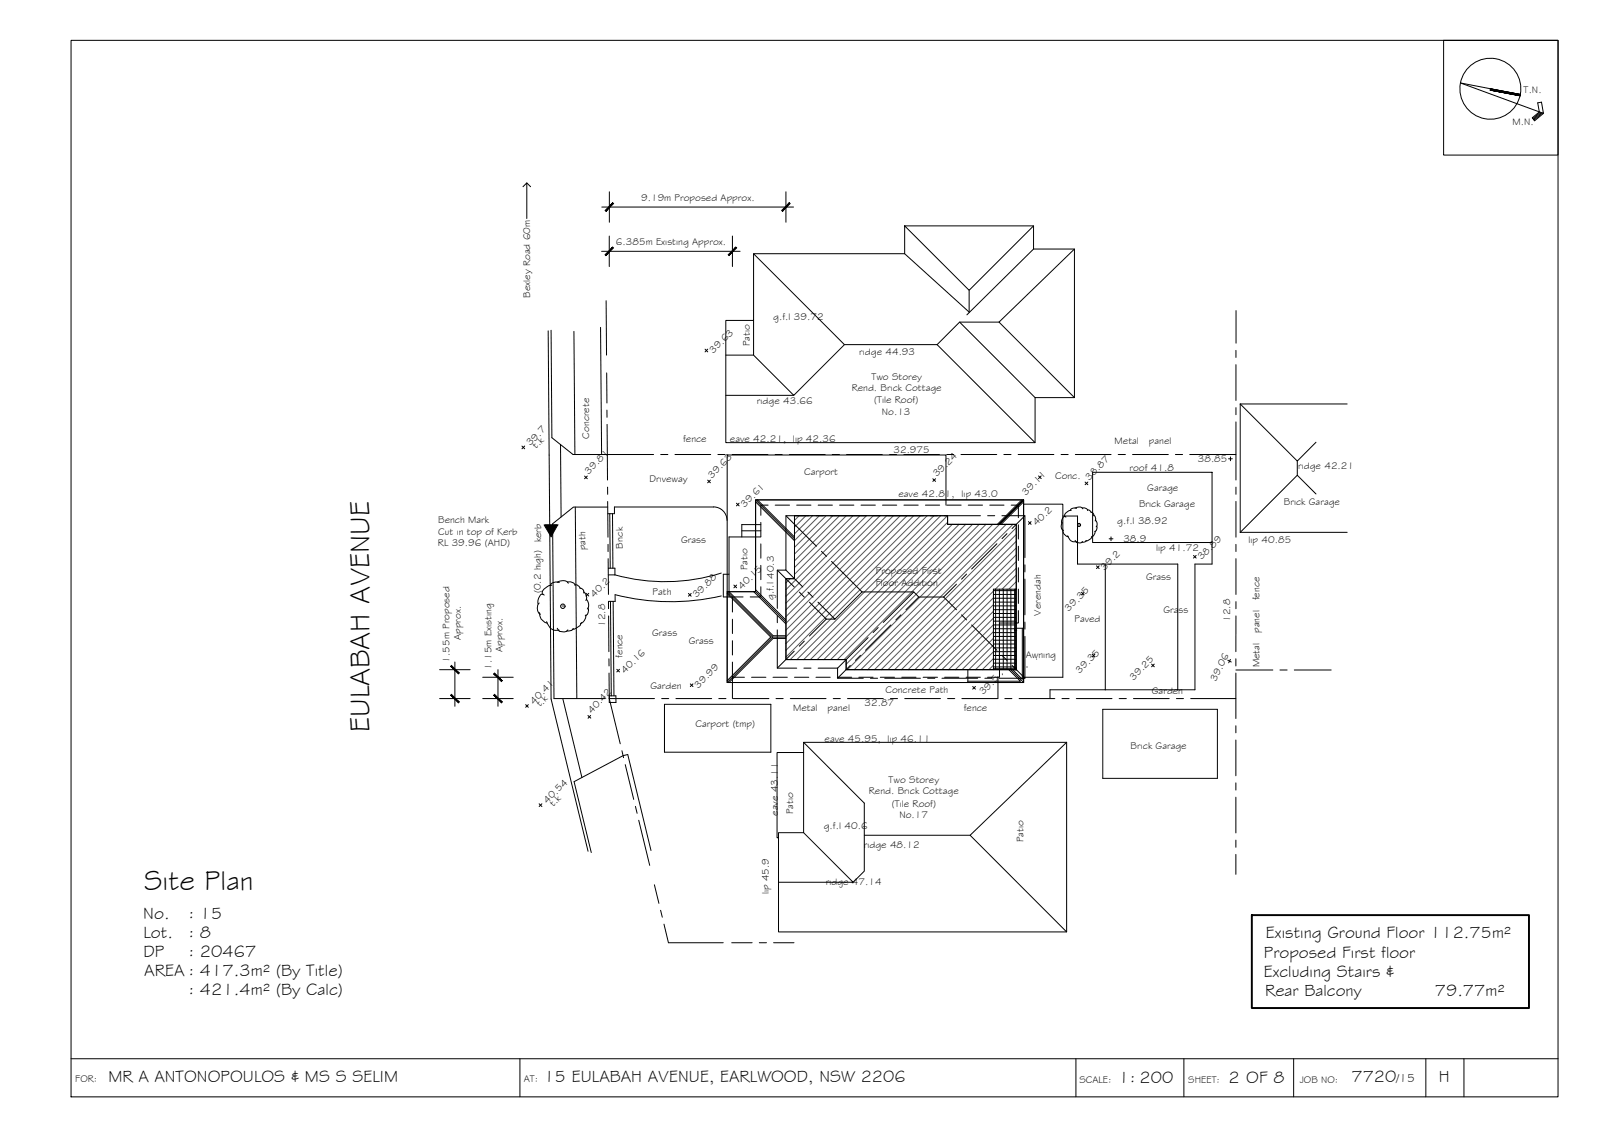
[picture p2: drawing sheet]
<svg xmlns="http://www.w3.org/2000/svg" width="420mm" height="297mm" viewBox="0 0 420 297" stroke-linecap="round" stroke-linejoin="round" font-family="sans-serif">
<!-- layer: BORDER -->
<g fill="none" stroke="#000" stroke-width=".26">
<path d="M18.6 10.6h390v277h-390zM378.6 10.6h30v30.1h-30zM390.8 23.6l7.9 1.5M398.8 24.8l-15.8-3 21.8 7.9-.5-2.9-1 .2 .4 2.4-1.8 1.5 .6 .8 2.3-2M404 29.4l-2 1.7M404.2 29.5l-2 1.8M404.5 29.6l-2.2 1.9M18.6 277.6h390M136.4 277.6v10M282.2 277.6v10M310.5 277.6v10M339.3 277.6v10"/>
<path d="M374 277.6v10M383.9 277.6v10"/>
<circle cx="390.9" cy="23.3" r="8"/>
</g>
<g fill="#000" stroke="#000" stroke-width=".26">
<path d="M390.9 23.3l7.9 1.5zM390.9 23.3l7.9 1.5-.1 .3z"/>
<path d="M390.9 23.3l-.1 .3 7.9 1.5zM390.8 23.6l7.9 1.5z"/>
</g>
<!-- layer: VEGSPREAD -->
<g fill="none" stroke="#000" stroke-width=".26">
<path d="M278.7 137a1.37 1.37 0 0 0 .2 2.1M278.7 138.8a1.9 1.9 0 0 0 1.5 1.9M279.6 135.6l-.2-.2-.5 .1-.5 1 .1 .7M281 133.8l-.6 .1a1.57 1.57 0 0 0-1.1 1.5M281.9 133.2l.6-.2a1.16 1.16 0 0 1 1.5 .4M282.3 133.3l-.6-.1a.82 .82 0 0 0-1 .6M283.8 133.3a1.07 1.07 0 0 1 1.4 .4v.2M285.2 133.7h.4l.6 .7M286.1 134.3a.84 .84 0 0 1 .8 .9M286.8 135a1.22 1.22 0 0 1 .4 1.6M287.3 139.2a1.69 1.69 0 0 1-1.1 1.6M287.3 136.3l.4 .8v.7l-.2 .3"/>
<path d="M287.6 137.9v.9l-.1 .3-.4 .3M141.4 158.1a1.97 1.97 0 0 0 .4 3M142.7 156l-.2-.2h-.5a2.31 2.31 0 0 0-.8 2.6M144.7 153.4a2.97 2.97 0 0 0-2.5 2l.1 .4M146.1 152.7a2.25 2.25 0 0 1 2.9 .1v.1M146.7 152.7h-.2a1.67 1.67 0 0 0-2.1 .8M148.8 152.7a1.54 1.54 0 0 1 2 .6v.2M150.8 153.3h.5l.6 .4 .3 .6M152.1 154.1a1.14 1.14 0 0 1 1 1.4M153.1 155.2a1.78 1.78 0 0 1 .6 2.3M153.8 157a2 2 0 0 1 .2 2.7M154.2 159.4a1.47 1.47 0 0 1-.7 2"/>
<path d="M280 140.5l.6 1.1a1.63 1.63 0 0 0 1.7 .4M282 141.7l.3 .5a1.27 1.27 0 0 0 1.6-.2M285 141.7l-.4 .3-.9 .1M286.4 140.6a1.92 1.92 0 0 1-1.7 1.2M141.5 160.6a2.64 2.64 0 0 0 2.1 2.8M143.4 163l.1 .4a2.67 2.67 0 0 0 3.2 1.8M146.1 164.7l.6 .8a1.91 1.91 0 0 0 2.2-.4M150.4 164.8a1.83 1.83 0 0 1-1.8 .6M152.5 163.2a2.86 2.86 0 0 1-2.4 1.8M153.7 161.2a2.37 2.37 0 0 1-1.5 2.3"/>
</g>
<!-- layer: VEGE_01 -->
<g fill="none" stroke="#b88a5c" stroke-width=".26">
<path d="M282.8 137.6h.1M282.9 137.6h.1M283 137.6h.1M283 137.7h.1M283.1 137.6h.1M283.2 137.6h.1M147.4 159h.1M147.6 159h.1M147.6 158.9h.1M147.7 159h.1M147.7 159.1h.1M147.7 158.8h.1"/>
<path d="M147.8 159h.1"/>
<circle cx="283" cy="137.6" r=".03"/>
<circle cx="147.6" cy="158.9" r=".03"/>
</g>
<!-- layer: HATCH -->
<g fill="none" stroke="#545454" stroke-width=".26">
<path d="M209.6 135.2l-1.2 1.2M211.4 135.2l-3 3M213.1 135.2l-4.7 4.8M214.9 135.2l-6.5 6.5M216.6 135.2l-8.2 8.3M218.4 135.2l-10 10.1M220.2 135.2l-11.8 11.8M222 135.2l-13.6 13.6M223.7 135.2l-15.3 15.4M225.5 135.2l-19.4 19.4M227.3 135.2l-21.2 21.2M229 135.2l-22.9 22.9"/>
<path d="M230.8 135.2l-24.7 24.7M232.6 135.2l-26.5 26.5M234.3 135.2l-28.2 28.2M236.1 135.2l-30 30M237.9 135.2l-31.8 31.8M239.6 135.2l-33.5 33.5M241.4 135.2l-35.3 35.3M243.2 135.2l-37.1 37.1M244.9 135.2l-37.7 37.7M246.7 135.2l-37.7 37.7M248.5 135.2l-37.7 37.7M248.5 136.9l-36 36"/>
<path d="M249.8 137.5l-35.5 35.4M251.5 137.5l-35.4 35.4M253.3 137.5l-35.4 35.4M255.1 137.5l-35.5 35.4M256.8 137.5l-35.4 35.4M258.6 137.5l-36.7 36.7M260.4 137.5l-38.1 38.1M262.1 137.5l-38.1 38.1M263.9 137.5l-38.1 38.1M265.7 137.5l-38.1 38.1M266.5 138.4l-37.2 37.2M207.2 151.7l-1.1 1.1"/>
<path d="M260.5 155l-20.5 20.6M260.5 156.7l-18.8 18.9M260.5 158.5l-17 17.1M266.5 140.1l-35.4 35.5M266.5 141.9l-33.6 33.7M266.5 143.7l-31.9 31.9M266.5 145.4l-30.1 30.2M266.5 147.2l-28.3 28.4M266.5 149l-5.5 5.5M266.5 150.7l-3.7 3.8M266.5 152.5l-1.9 2M266.5 154.3l-.2 .2"/>
<path d="M260.5 160.3l-15.3 15.3M260.5 162l-13.5 13.6M260.5 163.8l-11.7 11.8M260.5 165.6l-9.9 10M260.5 167.3l-8.2 8.3M260.5 169.1l-6.4 6.5M260.5 170.9l-4.7 4.7M260.5 172.6l-2.9 3M260.5 174.4l-1.1 1.2M262.9 176.9h.1M269.4 175h.1M271.8 172.8h.1"/>
</g>
<!-- layer: ROOFPLAN EXIST. -->
<g fill="none" stroke="#000" stroke-width=".26">
<path d="M237.3 59.2l16.9 16.9 16.9-16.9M197.6 66.5h39.7v-7.3h33.8v6.1h10.7v38.9h-10.3v11.8h-81.1v-32h7.2zM197.6 66.5l23.9 23.9-13.3 13.2-10.6-10.5M237.3 66.5l16.9 15.3v-5.7M271.1 65.3l-17.5 17.2M281.8 65.3l-19.8 19.1 19.8 19.8M197.6 84v9.1h-7.2M245.8 90.4l25.7 25.6M251.7 84.4l19.8 19.8M262 84.4h-10.3l-5.9 6h-24.3M190.4 103.6h17.8M325.3 105.9l14.9 15 5-5"/>
<path d="M325.3 105.9v33.7M325.3 105.9h28M248.1 132.4v-13.1h-57.4v35.8M268.5 132.2h10.3v45.4h-10.3M325.3 139.6h28M340.2 120.9v3.7l5 4.9M340.2 124.6l-14.9 15M174.3 184.7h27.9v12.5h-27.9zM210.8 194.6h68.9v49.7h-75.5v-26h6.6zM210.8 197.3h-7v22.3h.4M210.8 194.6l15.9 16v17.8l-2.9 2.9M279.7 194.6l-25.3 24.4 25.3 25.3"/>
<path d="M289.2 186h30.1v18.1h-30.1zM210.8 218.3l13 13h-19.6M226.7 219h27.7"/>
</g>
<!-- layer: EXISTING -->
<g fill="none" stroke="#000" stroke-width=".26">
<path d="M143.8 86.7l.7 96.6 9.7 39.9M144.5 86.6l.2 28.2 5.6 4.4M150.5 86.9l.3 32.3h8.5M157.5 85.8l.3 33.4M147 116.6l.2 18.9M150.9 132.9l.4 50.2M159.4 132.9h-9l-5.5 4.4 .4 45.8h13.4M159.4 134.7h1.7v-1.8h26.1a3.5 3.5 0 0 1 3.5 3.5M159.9 134.7l.1 14.3M160.6 134.7l.1 14.3M194.5 139.2h5M199.5 137v3.7"/>
<path d="M199.5 137.5h-5v3.3M201.5 132.4h-2v2.7M203.3 132.4h3.8M208.9 132.4h3.8M214.6 132.4h3.7M220.2 132.4h3.8M225.8 132.4h3.8M231.4 132.4h3.8M237.1 132.4h3.7M242.7 132.4h3.8M248.3 132.4h3.8M253.9 132.4h3.8"/>
<path d="M259.6 132.4h3.7M265.2 132.4h1.9v3.3M267.1 137.6v3.7M278.8 135.3h3.8v12.6h26.3v32.9h-19M286.6 123.8h31.3v18.4h-31.3zM159.5 149h1.8v1.7h-1.8M160.1 157.7l.2 24.7M160.8 157.7l.2 24.7M189.2 150.2a49.2 49.2 0 0 1-27.9 .5M189.2 156.2a58.9 58.9 0 0 1-27.9-.3v1.8h-1.7M189.7 156.5h2.4M191.2 150.6h-1.5v5.9"/>
<path d="M194.9 156.5h-2.8v4M199.5 153.8v2.7h-2.7M199.5 142.6v3.7M199.5 148.2v3.8M199.5 140.8h-8.3v15.7M267.1 143.2v3.8M267.1 148.8v3.8M267.1 154.4v3.8M289.9 147.9v32.9M317.9 142.2v5.7h-4.5v32.9h-4.5M192.1 173.6v4h3.1M192.1 162.3v3.8"/>
<path d="M192.1 168v3.7M192.1 177.6v5.5M197.1 177.6h3.8M202.7 177.6h3.8M208.4 177.6h3.7M214 177.6h3.7M219.6 177.6h3.8M225.2 177.6h3.8M230.9 177.6h3.7M236.5 177.6h3.7M242.1 177.6h3.8M247.7 177.6h3.8"/>
<path d="M253.4 177.6h3.7M261.7 177.4v5.7M262.1 174.2v3.4h-3.1M262.1 168.6v3.7M267.1 160.1v3.2h-5v3.4M147.6 183.1l5 20.7M159.8 182.4h1.7l.1 1.8h-1.8zM289.9 180.8h-14.5v2.3M170.7 223l-6.1-25.2-1.2 .3-12.8 6.8 4.5 18.6"/>
</g>
<!-- layer: BOUNDARY -->
<g fill="none" stroke="#000" stroke-width=".26">
<path d="M159 78.8l.1 14.3M159.1 97.8l.1 7.9M324.2 91.9v1.8M324.2 95.6v9.4M324.2 81.4v8.6M159.2 107.5v1.9M159.2 111.3l.1 14.5M159.3 119.2h12.1M173.3 119.2h1.9M177 119.2h9.4M188.3 119.2h1.8M192 119.2h9.4"/>
<path d="M203.3 119.2h1.9M207 119.2h9.4M218.3 119.2h1.9M222 119.2h9.4M233.3 119.2h1.8M237 119.2h9.4M248.3 119.2h1.9M252 119.2h9.4M263.3 119.2h1.9M267 119.2h9.4M278.3 119.2h1.8M282 119.2h9.4"/>
<path d="M293.3 119.2h1.9M297 119.2h9.4M308.3 119.2h1.9M312 119.2h12.2v6.6M324.2 106.9v1.8M324.2 110.6v8.6M159.3 127.7l.1 1.9M159.4 131.5l.1 9.3M324.2 127.7v1.9M324.2 131.5v9.3M159.5 142.7v1.9M159.5 146.5l.1 9.3"/>
<path d="M159.6 157.7v1.9M324.2 142.7v1.9M324.2 146.5v9.3M324.2 157.7v1.9M159.6 161.5l.1 9.4M159.7 172.7v1.9M159.7 176.5l.1 6.6h11.8M324.1 176.5v6.6h-11.8M324.1 172.7v1.9M324.1 175.7h9.7M324.2 161.5l-.1 9.4M335.7 175.7h1.9"/>
<path d="M339.5 175.7h9.6M159.8 183.1l2.9 11.9M163.1 196.8l.4 1.8M173.5 183.1h1.9M177.3 183.1h9.4M188.5 183.1h1.9M192.3 183.1h9.4M203.5 183.1h1.9M207.3 183.1h9.3M218.5 183.1h1.9M222.3 183.1h9.4M233.5 183.1h1.9"/>
<path d="M237.3 183.1h9.4M248.5 183.1h1.9M252.3 183.1h9.3M263.5 183.1h1.9M267.3 183.1h9.4M278.5 183.1h1.9M282.3 183.1h9.3M293.5 183.1h1.9M297.3 183.1h9.3M308.5 183.1h1.9M324.1 183.1v5.3M324.1 190.3v1.8"/>
<path d="M324.1 194v9.4M164 200.5l2.2 9.1M166.7 211.4l.4 1.8M167.5 215l2.9 11.9M324.1 205.2v1.9M324.1 209v9.4M171.6 232l1.2 4.8M173.3 238.6l.4 1.9M324.1 220.3v1.8M324.1 224v5.2M174.1 242.3l1.2 4.9h14.4M191.9 247.2h5.4"/>
<path d="M199.1 247.2h1.9M202.9 247.2h5.3"/>
</g>
<!-- layer: TEXT1 -->
<path d="M150.3 119.2h.5M159.8 183.1h.1" fill="none" stroke="#000" stroke-width=".26"/>
<!-- layer: TEXT -->
<path d="M142.8 137.7h3.4zM142.8 137.7l1.7 3 1.7-3z" fill="#000" stroke="#000" stroke-width=".26"/>
<!-- layer: VEGE_01 -->
<g fill="none" stroke="#000" stroke-width=".26">
<circle cx="283" cy="137.6" r=".41"/>
<circle cx="147.6" cy="158.9" r=".58"/>
</g>
<!-- layer: HGTS_11 -->
<g fill="none" stroke="#000" stroke-width=".26">
<path d="M184.9 91.5l.7 .8M185.6 91.5l-.7 .8M136.9 116.9l.7 .8M137.6 116.9l-.7 .8M322.7 119.8v1M153.3 124.8l.7 .7M154 124.8l-.7 .7M185.6 125.9l.7 .7M186.3 125.9l-.7 .7M193.2 131.9l.7 .7M193.9 131.9l-.7 .7M244.7 125.5l.7 .7"/>
<path d="M245.4 125.5l-.7 .7M269.7 136.8l.7 .7M270.4 136.8l-.7 .7M272.4 124.8l.7 .7M273.1 124.8l-.7 .7M284.6 126.4l.7 .7M285.3 126.4l-.7 .7M322.2 120.3h1M153.7 155.5l.7 .8M154.4 155.5l-.7 .8M180.6 155.6l.7 .7M181.3 155.6l-.7 .7"/>
<path d="M192.5 153.4l.7 .7M193.2 153.4l-.7 .7M283.6 155.3l.7 .7M284.3 155.3l-.7 .7M287.6 148.4l.7 .7M288.3 148.4l-.7 .7M290.9 141.3h1M291.4 140.8v1M313 145.6l.7 .7M313.7 145.6l-.7 .7M161.8 175.5l.7 .7M162.5 175.5l-.7 .7"/>
<path d="M181 179.3l.7 .7M181.7 179.3l-.7 .7M255.1 180l.7 .7M255.8 180l-.7 .7M286.5 171.5l.7 .7M287.2 171.5l-.7 .7M302 174.1l.7 .7M302.7 174.1l-.7 .7M322 173.1l.9 .5M322.7 172.9l-.5 .9M137.9 184.7l.7 .7M138.6 184.7l-.7 .7"/>
<path d="M154.2 187.6l.7 .7M154.9 187.6l-.7 .7M141.4 210.7l.7 .7M142.1 210.7l-.7 .7"/>
</g>
<!-- layer: HATCH -->
<g fill="#545454" stroke="#545454" stroke-width=".26">
<path d="M266.1 164.8l.4 .4v-.4zM266.1 164.8l.4 .4h-.4z"/>
<path d="M266.1 175.1l.4 .5v-.5zM266.1 175.1l.4 .5h-.4z"/>
</g>
<!-- layer: NEWWORK -->
<g fill="none" stroke="#000" stroke-width=".26">
<path d="M198.2 131.1h70.3l-6.4 6.4h-13.6v-2.3h-40.1v16.5h-2.3v21.2h15.8v2.7h44.6v-38.1h-4.4l6.4-6.4v47.8h-77.8v-23.8h7.5zM198.2 131.1l10.2 10.2M198.2 131.6l10.2 10.2M198.7 131.1l9.7 9.7M268 131.1l-6.4 6.4M268.5 131.1l-6.4 6.4M268.5 131.6l-5.9 5.9M190.7 155.1l11.9 11.9-11.9 11.9M190.7 155.6l11.4 11.4-11.4 11.4M191.2 155.1l11.6 11.6h3.3M197.7 155.1l8.4 8.5M198.2 155.1l7.9 8"/>
<path d="M198.2 154.6l7.9 8M266.3 154.5v10.3M266.5 154.5v-17h-18v-2.3h-40.1v16.5h-2.3v21.2h15.8v2.7h44.6M202.6 167h3.5M206.1 167.4h-3.3l-11.6 11.5M253.8 175.6v3.3M260.5 175.6v-21.1h6v21.1M260.5 175.3h5.6M264.6 175.6l3 3h-13.8M265.1 175.6l3.4 3.4M266.1 175.1h.4v.5h-.4zM266.1 164.8h.4v.4h-.4z"/>
<path d="M266.3 165.2v9.9M266.5 164.7h2M268.1 164.7v13.4l-2.5-2.5M268.5 164.7v-33.6h-70.3v24h-7.5v23.8h63.1M268.5 164.7v14.2h-14.7"/>
</g>
<!-- layer: TILES -->
<g fill="none" stroke="#000" stroke-width=".26">
<path d="M260.5 154.8h5.8M260.5 155.8h5.8M260.5 156.8h5.8M260.5 157.9h5.8M260.5 158.8h5.8M260.5 159.8h5.8M261.1 154.5v20.8M262.1 154.5v20.8M263.1 154.5v20.8M264.1 154.5v20.8M265.1 154.5v20.8M266.1 154.5v10.3"/>
<path d="M260.5 163.8h5.8M260.5 164.8h5.6M260.5 165.9h5.8M260.5 166.8h5.8M260.5 167.8h5.8M260.5 168.8h5.8M260.5 169.9h5.8M260.5 170.9h5.8M260.5 171.8h5.8M260.5 172.8h5.8M260.5 173.9h5.8M260.5 174.9h5.8"/>
<path d="M260.5 160.8h5.8M260.5 161.9h5.8M260.5 162.8h5.8M266.1 165.2v9.9"/>
</g>
<!-- layer: ROOFPLAN NEW -->
<g fill="none" stroke="#000" stroke-width=".26">
<path d="M206.1 135.2l8 8M212.1 135.2h-6v14.3h-2.2v10M214 135.2h1.9M217.8 135.2h9.3M229 135.2h1.9M232.8 135.2h9.4M244 135.2h1.9M247.8 135.2h9.3M259 135.2h1.9M262.8 135.2h6v11M264.1 139.9l-1.3 1.3M268.8 135.2l-3.4 3.4"/>
<path d="M203.9 149.5l4.4 4.4M206.1 149.5l4.5 4.4M209.6 155.2l1.4 1.4M211.9 155.2l1.3 1.4M212.3 157.9l4.4 4.4M214.5 157.9l4.5 4.4h-2.3M215.4 144.5l1.4 1.4M218.1 147.2l8 8M226.1 155.2h13.6l1.3 1.3h6.5M226.1 155.2l-7.1 7.1M239.7 155.2l-8 8M241 156.5l-3.4 3.4"/>
<path d="M247.5 156.5l3.4 3.4M250.9 153.2l-3.4 3.3M253.5 150.5l-1.3 1.3M261.5 142.6l-6.7 6.6M268.8 148.1v1.9M268.8 151.8v9.4M203.9 165.1v10.1h5.1M203.9 161.4v1.9M208.3 170.7l-4.4 4.5M210.8 175.2h1.9M211 168.1l-1.4 1.3M214.6 175.2h5.1"/>
<path d="M216.7 162.3l-4.4 4.4M219.7 175.2v2.6h6.7M223 174.4l-3.3 3.4M225.7 171.8l-1.3 1.3M227.7 167.2l-8 8M228.3 177.8h1.9M230.3 164.5l-1.3 1.3M232 177.8h9.4M233.6 163.8l-6.6 6.7M236.3 161.2l-1.3 1.3M243.3 177.8h1.9M247 177.8h9.4"/>
<path d="M252.2 161.2l1.3 1.3M254.8 163.8l6.7 6.7M258.3 177.8h1.9M262.8 171.8l1.3 1.3M265.4 174.4l3.4 3.4M268.8 166.8v11h-6.7M268.8 163.1v1.8"/>
</g>
<!-- layer: DIMENSION -->
<path d="M157.8 54.3h50.3M159.8 50.3v8M206.1 50.3v8M157.8 65.9h36.3M159.8 61.9v8M192.1 61.9v8M115.3 175.6h8M119.3 173.6v11.6M126.6 177.6h8M130.6 175.6v9.6M115.3 183.1h8M126.6 183.1h8" fill="none" stroke="#000" stroke-width=".26"/>
<!-- layer: 0 -->
<g fill="#000" stroke="#000" stroke-width=".26">
<path d="M160.7 53.2l-1.8 2.2 2-2zM160.7 53.2l-1.8 2.2-.2-.2z"/>
<path d="M205 55.2l.2 .2 1.8-2.2zM207 53.2l.2 .2-2 2z"/>
<path d="M160.7 64.8l-1.8 2.2 2-2zM158.7 66.8l2-2-1.8 2.2z"/>
<path d="M191 66.8l.2 .2 1.8-2.2zM193 64.8l.2 .2-2 2z"/>
<path d="M118.2 174.7l2 2 .2-.2zM118.4 174.5l2 2-2.2-1.8z"/>
<path d="M129.5 176.7l2 2 .2-.2zM129.5 176.7l.2-.2 2 2z"/>
<path d="M118.4 182l-.2 .3 2.2 1.8zM118.2 182.3l2.2 1.8-.2 .2z"/>
<path d="M129.5 182.3l2.2 1.8-2-2.1zM129.5 182.3l2.2 1.8-.2 .2z"/>
</g>
<path d="M137.2 49l1-1 1 1M138.2 48v9.3" fill="none" stroke="#000" stroke-width=".26"/>
<!-- layer: TEXT -->
<path d="M328.3 239.9h72.7v24.4h-72.7z" fill="none" stroke="#000" stroke-width=".51"/>
<g font-size="7.5">
<text x="96.9" y="191.9" transform="rotate(-90 96.9 191.9)">EULABAH AVENUE</text>
<text x="37.8" y="233.3">Site Plan</text>
</g>
<g font-size="4.5">
<text x="37.6" y="240.8">No.</text>
<text x="37.6" y="245.8">Lot.</text>
<text x="49.4" y="240.8">: 15</text>
<text x="49.4" y="245.8">: 8</text>
<text x="332" y="245.9">Existing Ground Floor 112.75m²</text>
<text x="37.6" y="250.9">DP</text>
<text x="49.4" y="250.9">: 20467</text>
<text x="331.5" y="251.1">Proposed First floor</text>
<text x="37.8" y="255.9">AREA : 417.3m² (By Title)</text>
<text x="331.5" y="256.2">Excluding Stairs &amp;</text>
<text x="49.4" y="260.9">: 421.4m² (By Calc)</text>
<text x="331.8" y="261.1">Rear Balcony</text>
<text x="376.3" y="261.1">79.77m²</text>
<text x="28.4" y="283.6">MR A ANTONOPOULOS &amp; MS S SELIM</text>
<text x="142.6" y="283.6">15 EULABAH AVENUE, EARLWOOD, NSW 2206</text>
<text x="293.4" y="283.9">1: 200</text>
<text x="322.2" y="283.9">2 OF 8</text>
<text x="354.4" y="283.8">7720</text>
<text x="377.4" y="283.7">H</text>
</g>
<text font-size="3.2" x="366.2" y="283.8">/15</text>
<g font-size="2.6">
<text x="399.6" y="24.3">T.N.</text>
<text x="396.6" y="32.9">M.N.</text>
<text x="168.2" y="52.6">9.19m Proposed Approx.</text>
<text x="161.5" y="64.2">6.385m Existing Approx.</text>
<text x="139" y="78.1" transform="rotate(-90 139 78.1)">Bexley Road 60m</text>
<text x="202.8" y="83.9">g.f.l 39.72</text>
<text x="187" y="92.8" transform="rotate(-45 187 92.8)">39.63</text>
<text x="196.6" y="90.8" transform="rotate(-90 196.6 90.8)">Patio</text>
<text x="225.3" y="93">ridge 44.93</text>
<text x="228.5" y="99.5">Two Storey</text>
<text x="198.5" y="105.9">ridge 43.66</text>
<text x="223.4" y="102.5">Rend. Brick Cottage</text>
<text x="229.3" y="105.7">(Tile Roof)</text>
<text x="231.3" y="108.7">No.13</text>
<text x="139" y="117" transform="rotate(-45 139 117)">39.7</text>
<text x="140.7" y="117.7" transform="rotate(-45 140.7 117.7)">t.k</text>
<text x="154.5" y="115" transform="rotate(-90 154.5 115)">Concrete</text>
<text x="179.2" y="115.9">fence</text>
<text x="191.4" y="116">eave 42.21, lip 42.36</text>
<text x="234.3" y="118.6">32.975</text>
<text x="292.3" y="116.5">Metal</text>
<text x="301.3" y="116.5">panel</text>
<text x="154.4" y="124.5" transform="rotate(-45 154.4 124.5)">39.81</text>
<text x="186.7" y="125.5" transform="rotate(-45 186.7 125.5)">39.63</text>
<text x="210.9" y="124.6">Carport</text>
<text x="245.7" y="125.2" transform="rotate(-45 245.7 125.2)">39.24</text>
<text x="276.7" y="125.5">Conc.</text>
<text x="296.2" y="123.5">roof 41.8</text>
<text x="314.1" y="121.1">38.85</text>
<text x="340.5" y="123.1">ridge 42.21</text>
<text x="170.3" y="126.4">Driveway</text>
<text x="235.7" y="130.3">eave 42.81, lip 43.0</text>
<text x="269" y="129.9" transform="rotate(-45 269 129.9)">39.11</text>
<text x="285.7" y="126" transform="rotate(-45 285.7 126)">38.87</text>
<text x="300.9" y="128.8">Garage</text>
<text x="114.9" y="137.2">Bench Mark</text>
<text x="195.2" y="133.2" transform="rotate(-45 195.2 133.2)">39.61</text>
<text x="293" y="137.4">g.f.l 38.92</text>
<text x="298.8" y="133">Brick Garage</text>
<text x="336.7" y="132.4">Brick Garage</text>
<text x="114.9" y="143.1">RL 39.96 (AHD)</text>
<text x="114.9" y="140.2">Cut in top of Kerb</text>
<text x="142" y="142.1" transform="rotate(-90 142 142.1)">kerb</text>
<text x="163.4" y="143.9" transform="rotate(-90 163.4 143.9)">Brick</text>
<text x="178.6" y="142.3">Grass</text>
<text x="271.8" y="138" transform="rotate(-45 271.8 138)">40.2</text>
<text x="294.6" y="142">38.9</text>
<text x="327.4" y="142.2">lip 40.85</text>
<text x="153.6" y="144.2" transform="rotate(-90 153.6 144.2)">path</text>
<text x="196.1" y="149.5" transform="rotate(-90 196.1 149.5)">Patio</text>
<text x="289.7" y="149.6" transform="rotate(-45 289.7 149.6)">39.2</text>
<text x="303.2" y="144.4">lip 41.72</text>
<text x="315.1" y="146.9" transform="rotate(-45 315.1 146.9)">38.89</text>
<text x="141.9" y="155.5" transform="rotate(-90 141.9 155.5)">(0.2 high)</text>
<text x="194.6" y="154.7" transform="rotate(-45 194.6 154.7)">40.15</text>
<text x="229.7" y="153.5">Floor Addition</text>
<text x="229.7" y="150.6">Proposed First</text>
<text x="300.6" y="152">Grass</text>
<text x="155.8" y="156.8" transform="rotate(-45 155.8 156.8)">40.2</text>
<text x="171.2" y="156.1">Path</text>
<text x="182.7" y="156.9" transform="rotate(-45 182.7 156.9)">39.88</text>
<text x="202.8" y="157.2" transform="rotate(-89 202.8 157.2)">g.f.l 40.3</text>
<text x="273" y="161.4" transform="rotate(-90 273 161.4)">Verendah</text>
<text x="280.3" y="160.4" transform="rotate(-45 280.3 160.4)">39.35</text>
<text x="305.1" y="160.6">Grass</text>
<text x="330.4" y="157.4" transform="rotate(-90 330.4 157.4)">fence</text>
<text x="120.8" y="167.8" transform="rotate(-90 120.8 167.8)">Approx.</text>
<text x="158.7" y="164.4" transform="rotate(-90 158.7 164.4)">12.8</text>
<text x="171.1" y="166.8">Grass</text>
<text x="281.8" y="163.1">Paved</text>
<text x="322.7" y="163.1" transform="rotate(-90 322.7 163.1)">12.8</text>
<text x="330.4" y="165.9" transform="rotate(-90 330.4 165.9)">panel</text>
<text x="117.9" y="173.7" transform="rotate(-90 117.9 173.7)">1.55m Proposed</text>
<text x="131.8" y="171" transform="rotate(-90 131.8 171)">Approx.</text>
<text x="163.3" y="172.4" transform="rotate(-90 163.3 172.4)">fence</text>
<text x="180.6" y="168.8">Grass</text>
<text x="269.1" y="172.6">Awning</text>
<text x="128.9" y="175.6" transform="rotate(-90 128.9 175.6)">1.15m Existing</text>
<text x="163.9" y="176.7" transform="rotate(-45 163.9 176.7)">40.16</text>
<text x="283.1" y="176.7" transform="rotate(-45 283.1 176.7)">39.35</text>
<text x="297.3" y="178.5" transform="rotate(-45 297.3 178.5)">39.25</text>
<text x="318.9" y="178.7" transform="rotate(-63 318.9 178.7)">39.06</text>
<text x="330.4" y="175" transform="rotate(-90 330.4 175)">Metal</text>
<text x="140" y="184.8" transform="rotate(-45 140 184.8)">40.41</text>
<text x="141.6" y="185.5" transform="rotate(-45 141.6 185.5)">t.k</text>
<text x="170.6" y="180.7">Garden</text>
<text x="183.1" y="180.6" transform="rotate(-45 183.1 180.6)">39.99</text>
<text x="226.7" y="185.1">32.87</text>
<text x="232.2" y="181.6">Concrete Path</text>
<text x="257.8" y="182.3" transform="rotate(-45 257.8 182.3)">39.5</text>
<text x="302.1" y="181.9">Garden</text>
<text x="155.2" y="187.2" transform="rotate(-48 155.2 187.2)">40.42</text>
<text x="182.4" y="190.7">Carport (tmp)</text>
<text x="208" y="186.5">Metal</text>
<text x="217" y="186.5">panel</text>
<text x="252.8" y="186.5">fence</text>
<text x="216.3" y="194.6">eave 45.95, lip 46.11</text>
<text x="296.5" y="196.3">Brick Garage</text>
<text x="227.9" y="208.3">Rend. Brick Cottage</text>
<text x="233" y="205.2">Two Storey</text>
<text x="143.5" y="210.8" transform="rotate(-45 143.5 210.8)">40.54</text>
<text x="145.2" y="211.5" transform="rotate(-45 145.2 211.5)">t.k</text>
<text x="204" y="213.9" transform="rotate(-90 204 213.9)">eave 43.11</text>
<text x="208" y="213.5" transform="rotate(-90 208 213.5)">Patio</text>
<text x="233.9" y="211.5">(Tile Roof)</text>
<text x="235.9" y="214.5">No.17</text>
<text x="216.1" y="217.3">g.f.l 40.6</text>
<text x="268.5" y="220.8" transform="rotate(-90 268.5 220.8)">Patio</text>
<text x="226.6" y="222.2">ridge 48.12</text>
<text x="216.6" y="231.9">ridge 47.14</text>
<text x="201.6" y="234.5" transform="rotate(-90 201.6 234.5)">lip 45.9</text>
<text x="19.8" y="283.8">FOR:</text>
<text x="137.4" y="283.6">AT:</text>
<text x="283.1" y="283.9">SCALE:</text>
<text x="311.6" y="283.9">SHEET:</text>
<text x="340.9" y="283.9">JOB NO:</text>
</g>
</svg>
